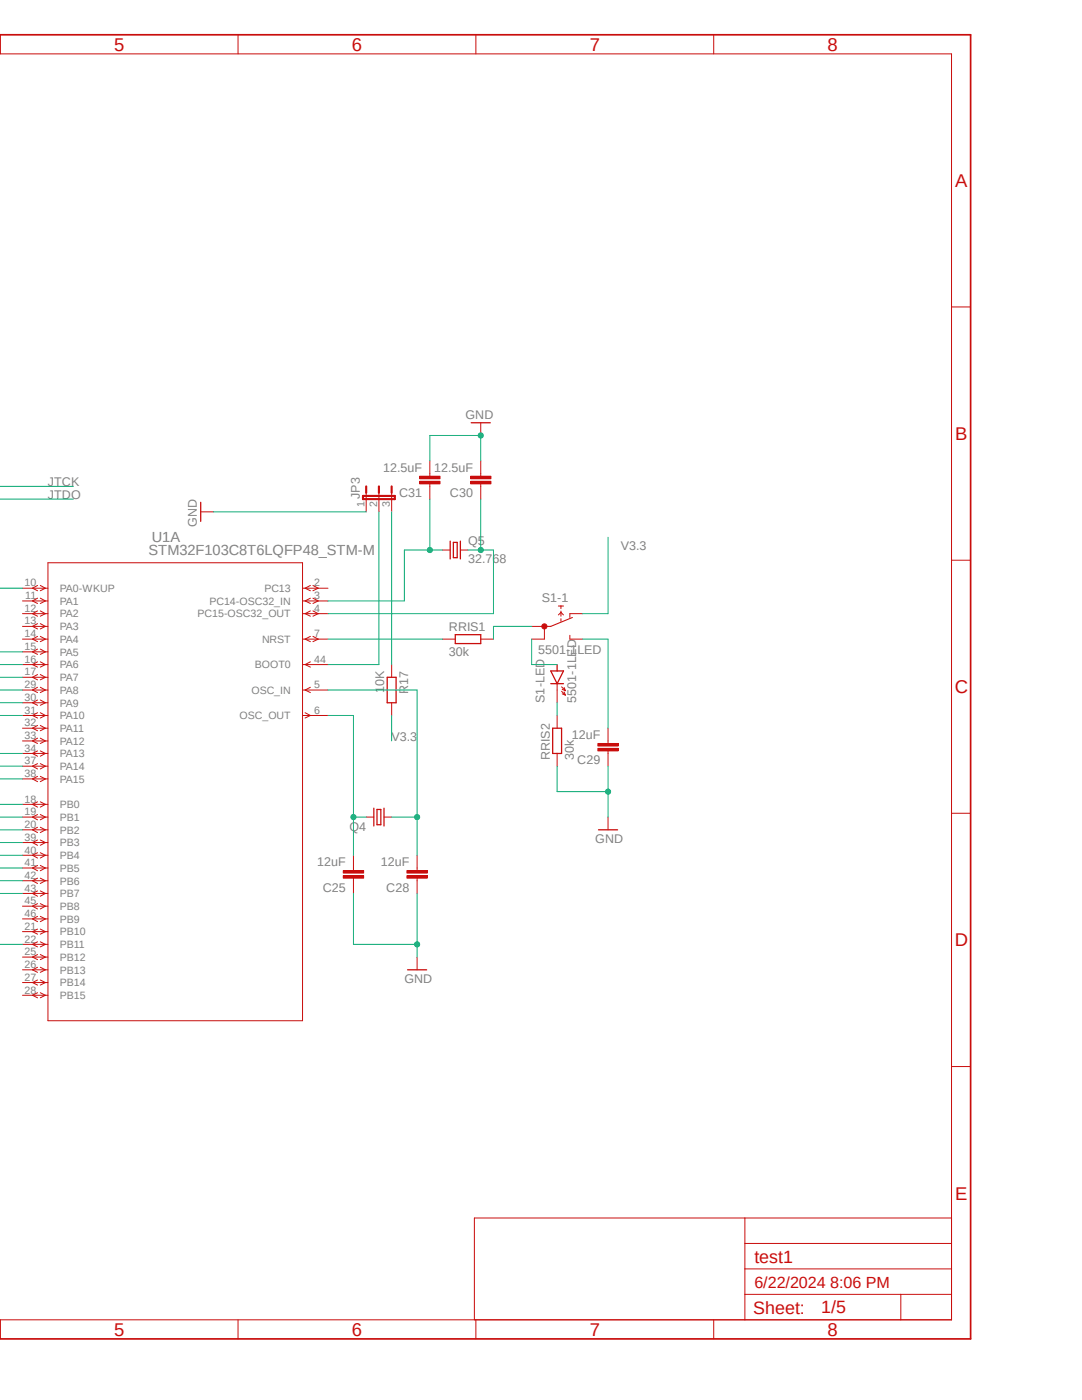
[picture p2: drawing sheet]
<svg xmlns="http://www.w3.org/2000/svg" width="216mm" height="279mm" viewBox="0 0 216 279" stroke-linecap="round" stroke-linejoin="round" font-family="sans-serif">
<path d="M194.1 6.6l-194.2 130.6 194.2 130.6" fill="none" stroke="#fff" stroke-width=".2"/>
<g fill="none" stroke="#c90d0c" stroke-width=".2">
<path d="M73.1 98.3v3.9M75.6 98.3v3.9M78.1 98.3v3.9M4.5 117.4h5.1M4.5 119.9h5.1M7.5 116.8l-1 .6 1 .5M7.5 119.4l-1 .5 1 .5M8 116.8l1.1 .6-1.1 .5M8 119.4l1.1 .5-1.1 .5M9.6 112.3h50.8v91.4h-50.8zM40 102.2h2.6M60.4 117.4h5"/>
<path d="M60.4 119.9h5M61.9 116.8l-1 .6 1 .5M61.9 119.4l-1 .5 1 .5M62.4 116.8l1.1 .6-1.1 .5M62.4 119.4l1.1 .5-1.1 .5M4.5 122.5h5.1M4.5 125h5.1M4.5 127.6h5.1M4.5 130.1h5.1M4.5 132.6h5.1M4.5 135.2h5.1M4.5 137.7h5.1"/>
<path d="M7.5 121.9l-1 .6 1 .5M7.5 124.5l-1 .5 1 .5M7.5 127l-1 .6 1 .5M7.5 129.5l-1 .6 1 .5M7.5 132.1l-1 .5 1 .5M7.5 134.6l-1 .6 1 .5M7.5 137.2l-1 .5 1 .5M7.5 139.7l-1 .6 1 .5M8 121.9l1.1 .6-1.1 .5M8 124.5l1.1 .5-1.1 .5M8 127l1.1 .6-1.1 .5M8 129.5l1.1 .6-1.1 .5"/>
<path d="M8 132.1l1.1 .5-1.1 .5M8 134.6l1.1 .6-1.1 .5M8 137.2l1.1 .5-1.1 .5M8 139.7l1.1 .6-1.1 .5M60.4 122.5h5M60.4 127.6h5M60.4 132.6h5M60.4 137.7h5M61.9 121.9l-1 .6 1 .5M61.9 127l-1 .6 1 .5M61.9 132.1l-1 .5 1 .5M61.9 137.2l-1 .5 1 .5"/>
<path d="M62.4 121.9l1.1 .6-1.1 .5M62.4 127l1.1 .6-1.1 .5M78.1 132.6v2.6M4.5 140.3h5.1M4.5 142.8h5.1M4.5 145.3h5.1M4.5 147.9h5.1M4.5 150.4h5.1M4.5 152.9h5.1M4.5 155.4h5.1M7.5 142.2l-1 .6 1 .5M7.5 144.8l-1 .5 1 .5"/>
<path d="M7.5 147.3l-1 .6 1 .5M7.5 149.9l-1 .5 1 .5M7.5 152.4l-1 .5 1 .6M7.5 154.9l-1 .5 1 .6M8 142.2l1.1 .6-1.1 .5M8 144.8l1.1 .5-1.1 .5M8 147.3l1.1 .6-1.1 .5M8 149.9l1.1 .5-1.1 .5M8 152.4l1.1 .5-1.1 .6M8 154.9l1.1 .5-1.1 .6M60.4 142.8h5M60.9 142.2l1 .6-1 .5"/>
<path d="M78.1 140.3v2.5M4.5 160.5h5.1M4.5 163.1h5.1M4.5 165.6h5.1M4.5 168.1h5.1M4.5 170.7h5.1M4.5 173.2h5.1M4.5 175.8h5.1M4.5 178.3h5.1M7.5 160l-1 .5 1 .6M7.5 162.6l-1 .5 1 .5M7.5 165.1l-1 .5 1 .6"/>
<path d="M7.5 167.6l-1 .5 1 .6M7.5 170.2l-1 .5 1 .5M7.5 172.7l-1 .5 1 .6M7.5 175.3l-1 .5 1 .5M7.5 177.8l-1 .5 1 .6M8 160l1.1 .5-1.1 .6M8 162.6l1.1 .5-1.1 .5M8 165.1l1.1 .5-1.1 .6M8 167.6l1.1 .5-1.1 .6M8 170.2l1.1 .5-1.1 .5M8 172.7l1.1 .5-1.1 .6M8 175.3l1.1 .5-1.1 .5"/>
<path d="M8 177.8l1.1 .5-1.1 .6M70.5 173.2v.5M70.5 175.3v.5M73.1 163.1h1.5M76.6 163.1h1.5M4.5 180.8h5.1M4.5 183.4h5.1M4.5 185.9h5.1M4.5 188.5h5.1M4.5 191h5.1M4.5 193.5h5.1M4.5 196.1h5.1"/>
<path d="M4.5 198.6h5.1M7.5 180.3l-1 .5 1 .6M7.5 182.9l-1 .5 1 .5M7.5 185.4l-1 .5 1 .5M7.5 188l-1 .5 1 .5M7.5 190.5l-1 .5 1 .5M7.5 193l-1 .5 1 .6M7.5 195.6l-1 .5 1 .5M7.5 198.1l-1 .5 1 .5M8 180.3l1.1 .5-1.1 .6M8 182.9l1.1 .5-1.1 .5M8 185.4l1.1 .5-1.1 .5"/>
<path d="M8 188l1.1 .5-1.1 .5M8 190.5l1.1 .5-1.1 .5M8 193l1.1 .5-1.1 .6M8 195.6l1.1 .5-1.1 .5M8 198.1l1.1 .5-1.1 .5"/>
</g>
<path d="M72.4 99h6.4v.6h-6.4zM73.1 97.1v1.2M75.6 97.1v1.2M78.1 97.1v1.2" fill="none" stroke="#c90d0c" stroke-width=".42"/>
<path d="M40 100.2v3.9M77.3 135.2h1.7v5.1h-1.7zM74.6 161.3v3.5M75.2 161.5h.8v3.1h-.8zM76.6 161.3v3.5" fill="none" stroke="#c90d0c" stroke-width=".25"/>
<path d="M68.5 174.8h4.1v.5h-4.1z" fill-rule="evenodd" fill="#c90d0c"/>
<path d="M68.5 174.8h4.1v.5h-4.1z" fill="none" stroke="#c90d0c" stroke-width=".2"/>
<path d="M68.5 173.7h4.1v.5h-4.1z" fill-rule="evenodd" fill="#c90d0c"/>
<path d="M68.5 173.7h4.1v.5h-4.1zM70.5 170.7v2.5M70.5 175.8v2.5M83.2 173.2v.5M83.2 175.3v.5" fill="none" stroke="#c90d0c" stroke-width=".2"/>
<path d="M81.2 174.8h4.1v.5h-4.1z" fill-rule="evenodd" fill="#c90d0c"/>
<path d="M81.2 174.8h4.1v.5h-4.1z" fill="none" stroke="#c90d0c" stroke-width=".2"/>
<path d="M81.2 173.7h4.1v.5h-4.1z" fill-rule="evenodd" fill="#c90d0c"/>
<path d="M108.6 125v2.6M111.4 122.7l.5-.5 .5 .5M113.7 122.5v.7M113.7 126.8v.8M81.2 173.7h4.1v.5h-4.1zM83.2 170.7v2.5M83.2 175.8v2.5M83.2 191v2.5" fill="none" stroke="#c90d0c" stroke-width=".2"/>
<path d="M81.3 193.5h3.8" fill="none" stroke="#c90d0c" stroke-width=".25"/>
<path d="M111.4 120.9h1M111.9 120.9v.6M111.9 122v1M111.9 123.5v.5M114.2 123.2l-4.3 1.8h-1.3" fill="none" stroke="#c90d0c" stroke-width=".21"/>
<circle cx="108.6" cy="125" r=".51" fill="#c90d0c"/>
<g fill="none" stroke="#c90d0c" stroke-width=".2">
<path d="M88.3 127.6h2.5M95.9 127.6h2.6M106.1 125h2.5M106.1 127.6h2.5M111.2 136.4v3.9M112.1 137.1l.7 .7M112.1 138l.7 .7M112.2 137.6l.6 .2M112.2 138.5l.6 .2M112.6 137.2l.2 .6M112.6 138.1l.2 .6M113.7 127.6h2.5"/>
<path d="M113.7 122.5h2.5M121.3 147.9v.5M121.3 149.9v.5"/>
<circle cx="108.6" cy="125" r=".51"/>
</g>
<path d="M90.8 126.7h5.1v1.7h-5.1zM109.9 133.9h2.5l-1.2 2.5zM109.9 136.4h2.5M111.2 132.6v1.3" fill="none" stroke="#c90d0c" stroke-width=".25"/>
<path d="M119.3 149.4h4.1v.5h-4.1z" fill-rule="evenodd" fill="#c90d0c"/>
<path d="M119.3 149.4h4.1v.5h-4.1z" fill="none" stroke="#c90d0c" stroke-width=".2"/>
<path d="M119.3 148.4h4.1v.5h-4.1z" fill-rule="evenodd" fill="#c90d0c"/>
<path d="M95.9 94.5v.5M95.9 96.6v.5M119.3 148.4h4.1v.5h-4.1zM121.3 145.3v2.6M121.3 150.4v2.5M121.3 163.1v2.5" fill="none" stroke="#c90d0c" stroke-width=".2"/>
<path d="M119.4 165.6h3.8" fill="none" stroke="#c90d0c" stroke-width=".25"/>
<path d="M93.9 96.1h4.1v.5h-4.1z" fill-rule="evenodd" fill="#c90d0c"/>
<path d="M93.9 96.1h4.1v.5h-4.1z" fill="none" stroke="#c90d0c" stroke-width=".2"/>
<path d="M93.9 95h4.1v.5h-4.1z" fill-rule="evenodd" fill="#c90d0c"/>
<path d="M85.8 94.5v.5M85.8 96.6v.5M93.9 95h4.1v.5h-4.1zM95.9 92v2.5M95.9 97.1v2.5" fill="none" stroke="#c90d0c" stroke-width=".2"/>
<path d="M83.7 96.1h4.1v.5h-4.1z" fill-rule="evenodd" fill="#c90d0c"/>
<path d="M83.7 96.1h4.1v.5h-4.1z" fill="none" stroke="#c90d0c" stroke-width=".2"/>
<path d="M83.7 95h4.1v.5h-4.1z" fill-rule="evenodd" fill="#c90d0c"/>
<g fill="none" stroke="#c90d0c" stroke-width=".2">
<path d="M-.1 10.8h190v252.6h-190M.1 6.9v3.9M47.5 6.9v3.9M95 6.9v3.9M142.4 6.9v3.9M189.9 61.3h3.8M83.7 95h4.1v.5h-4.1zM85.8 92v2.5M85.8 97.1v2.5M95.9 84.4v2.5M88.3 109.8h1.5M91.9 109.8h1.5"/>
<path d="M189.9 111.8h3.8M111.2 142.8v2.5M111.2 150.4v2.5M189.9 162.3h3.8M189.9 212.9h3.8M148.6 258.3h41.3M148.6 243.1v20.3M148.6 253.2h41.3M148.6 248.2h41.3M179.7 258.3v5.1M189.9 243.1h-95.2v20.3M.1 263.4v3.8"/>
<path d="M47.5 263.4v3.8M95 263.4v3.8M142.4 263.4v3.8"/>
</g>
<path d="M94 84.4h3.8M89.8 108v3.5M90.5 108.2h.7v3.1h-.7zM91.9 108v3.5M110.3 145.3h1.8v5.1h-1.8z" fill="none" stroke="#c90d0c" stroke-width=".25"/>
<path d="M-.1 6.9h193.8v260.3h-193.8" fill="none" stroke="#c90d0c" stroke-width=".34"/>
<path d="M42.6 102.2h30.5M-.1 175.8h4.6M70.5 178.3v10.2h12.7M83.2 178.3v12.7" fill="none" stroke="#0dab76" stroke-width=".2"/>
<circle cx="83.2" cy="188.5" r=".51" fill="#0dab76"/>
<g fill="none" stroke="#0dab76" stroke-width=".2">
<path d="M111.2 152.9v5.1h10.1M121.3 152.9v10.2"/>
<circle cx="83.2" cy="188.5" r=".51"/>
</g>
<circle cx="121.3" cy="158" r=".51" fill="#0dab76"/>
<g fill="none" stroke="#0dab76" stroke-width=".2">
<path d="M85.8 92v-5.1h10.1v5.1"/>
<circle cx="121.3" cy="158" r=".51"/>
</g>
<circle cx="95.9" cy="86.9" r=".51" fill="#0dab76"/>
<g fill="none" stroke="#0dab76" stroke-width=".2">
<path d="M75.6 102.2v30.4h-10.2M78.1 102.2v30.4M121.3 107.2v15.3h-5.1M0 132.6h4.5M0 135.2h4.5M0 130.1h4.5M65.4 142.8h5.1v27.9M78.1 142.8v5.1M0 178.3h4.5M0 173.2h4.5M0 170.7h4.5M70.5 163.1h2.6"/>
<circle cx="95.9" cy="86.9" r=".51"/>
</g>
<circle cx="70.5" cy="163.1" r=".51" fill="#0dab76"/>
<g fill="none" stroke="#0dab76" stroke-width=".2">
<path d="M65.4 137.7h17.8v33M78.1 163.1h5.1"/>
<circle cx="70.5" cy="163.1" r=".51"/>
</g>
<circle cx="83.2" cy="163.1" r=".51" fill="#0dab76"/>
<g fill="none" stroke="#0dab76" stroke-width=".2">
<path d="M85.8 99.6v10.2M88.3 109.8h-7.6v10.1h-15.3M65.4 127.6h22.9M116.2 127.6h5.1v17.7"/>
<circle cx="83.2" cy="163.1" r=".51"/>
</g>
<circle cx="85.8" cy="109.8" r=".51" fill="#0dab76"/>
<g fill="none" stroke="#0dab76" stroke-width=".2">
<path d="M95.9 99.6v10.2M93.4 109.8h5.1v12.7h-33.1"/>
<circle cx="85.8" cy="109.8" r=".51"/>
</g>
<circle cx="95.9" cy="109.8" r=".51" fill="#0dab76"/>
<g fill="none" stroke="#0dab76" stroke-width=".2">
<path d="M0 97.1h14.6M0 99.6h14.6M0 117.4h4.5M0 137.7h4.5M106.1 125h-7.6v2.6M106.1 127.6v5h5.1M0 152.9h4.5M0 150.4h4.5M0 155.4h4.5M0 140.3h4.5M0 142.8h4.5M111.2 140.3v2.5"/>
<path d="M0 168.1h4.5M0 165.6h4.5M0 163.1h4.5M0 160.5h4.5M0 188.5h4.5"/>
<circle cx="95.9" cy="109.8" r=".51"/>
</g>
<g font-size="3.7" fill="#c90d0c">
<text x="22.8" y="10.2">5</text>
<text x="70.2" y="10.2">6</text>
<text x="117.7" y="10.2">7</text>
<text x="165.1" y="10.2">8</text>
<text x="190.6" y="37.3">A</text>
<text x="190.6" y="87.8">B</text>
<text x="190.5" y="138.4">C</text>
<text x="190.5" y="188.9">D</text>
<text x="190.6" y="239.4">E</text>
<text x="22.8" y="266.6">5</text>
<text x="70.2" y="266.6">6</text>
<text x="117.7" y="266.6">7</text>
<text x="165.1" y="266.6">8</text>
</g>
<g font-size="3.6" fill="#c90d0c">
<text x="150.5" y="252">test1</text>
<text x="150.3" y="262.3">Sheet:</text>
<text x="163.9" y="262.1">1/5</text>
</g>
<text font-size="3.2" fill="#c90d0c" x="150.5" y="257">6/22/2024 8:06 PM</text>
<g font-size="2.9" fill="#808080">
<text x="29.6" y="110.8">STM32F103C8T6LQFP48_STM-M</text>
<text x="30.3" y="108.2">U1A</text>
</g>
<g font-size="2.5" fill="#808080">
<text x="92.9" y="83.6">GND</text>
<text x="76.5" y="94.2">12.5uF</text>
<text x="86.6" y="94.2">12.5uF</text>
<text x="9.6" y="97.1">JTCK</text>
<text x="9.6" y="99.6">JTDO</text>
<text x="71.8" y="99.6" transform="rotate(-90 71.8 99.6)">JP3</text>
<text x="79.6" y="99.2">C31</text>
<text x="89.8" y="99.2">C30</text>
<text x="39.3" y="105.2" transform="rotate(-90 39.3 105.2)">GND</text>
<text x="93.4" y="112.3">32.768</text>
<text x="93.4" y="108.8">Q5</text>
<text x="123.9" y="109.8">V3.3</text>
<text x="108.1" y="120.2">S1-1</text>
<text x="89.6" y="130.9">30k</text>
<text x="89.6" y="126">RRIS1</text>
<text x="107.4" y="130.6">5501-1LED</text>
<text x="76.6" y="138.3" transform="rotate(-90 76.6 138.3)">10K</text>
<text x="81.5" y="138.5" transform="rotate(-90 81.5 138.5)">R17</text>
<text x="108.6" y="140.3" transform="rotate(-90 108.6 140.3)">S1-LED</text>
<text x="115" y="140.3" transform="rotate(-90 115 140.3)">5501-1LED</text>
<text x="78.1" y="147.9">V3.3</text>
<text x="114.1" y="147.5">12uF</text>
<text x="109.7" y="151.7" transform="rotate(-90 109.7 151.7)">RRIS2</text>
<text x="114.5" y="151.7" transform="rotate(-90 114.5 151.7)">30k</text>
<text x="115.2" y="152.6">C29</text>
<text x="69.7" y="165.9">Q4</text>
<text x="63.3" y="172.8">12uF</text>
<text x="76" y="172.8">12uF</text>
<text x="118.8" y="168.2">GND</text>
<text x="64.4" y="177.9">C25</text>
<text x="77.1" y="177.9">C28</text>
<text x="80.7" y="196.1">GND</text>
</g>
<g font-size="2.1" fill="#808080">
<text x="72.7" y="101.1" transform="rotate(-90 72.7 101.1)">1</text>
<text x="75.3" y="101.1" transform="rotate(-90 75.3 101.1)">2</text>
<text x="77.8" y="101.1" transform="rotate(-90 77.8 101.1)">3</text>
<text x="4.9" y="117">10</text>
<text x="5" y="119.5">11</text>
<text x="11.9" y="118.2">PA0-WKUP</text>
<text x="52.7" y="118.2">PC13</text>
<text x="62.7" y="117">2</text>
<text x="62.7" y="119.5">3</text>
<text x="4.9" y="122.1">12</text>
<text x="4.9" y="124.6">13</text>
<text x="11.9" y="120.7">PA1</text>
<text x="11.9" y="123.2">PA2</text>
<text x="11.9" y="125.8">PA3</text>
<text x="39.4" y="123.2">PC15-OSC32_OUT</text>
<text x="41.8" y="120.7">PC14-OSC32_IN</text>
<text x="62.7" y="122.1">4</text>
<text x="4.9" y="127.2">14</text>
<text x="4.9" y="129.7">15</text>
<text x="11.9" y="128.3">PA4</text>
<text x="11.9" y="130.9">PA5</text>
<text x="52.3" y="128.3">NRST</text>
<text x="62.7" y="127.2">7</text>
<text x="4.9" y="132.2">16</text>
<text x="4.9" y="134.8">17</text>
<text x="4.9" y="137.3">29</text>
<text x="11.9" y="133.4">PA6</text>
<text x="11.9" y="135.9">PA7</text>
<text x="50.8" y="133.4">BOOT0</text>
<text x="62.7" y="132.2">44</text>
<text x="62.7" y="137.3">5</text>
<text x="4.9" y="139.9">30</text>
<text x="4.9" y="142.4">31</text>
<text x="11.9" y="138.5">PA8</text>
<text x="11.9" y="141">PA9</text>
<text x="11.9" y="143.6">PA10</text>
<text x="47.8" y="143.6">OSC_OUT</text>
<text x="50.2" y="138.5">OSC_IN</text>
<text x="62.7" y="142.4">6</text>
<text x="4.9" y="144.9">32</text>
<text x="4.9" y="147.5">33</text>
<text x="11.9" y="146.1">PA11</text>
<text x="11.9" y="148.6">PA12</text>
<text x="4.9" y="150">34</text>
<text x="4.9" y="152.6">37</text>
<text x="4.9" y="155.1">38</text>
<text x="11.9" y="151.2">PA13</text>
<text x="11.9" y="153.7">PA14</text>
<text x="4.9" y="160.2">18</text>
<text x="11.9" y="156.2">PA15</text>
<text x="11.9" y="161.3">PB0</text>
<text x="4.9" y="162.7">19</text>
<text x="4.9" y="165.3">20</text>
<text x="4.9" y="167.8">39</text>
<text x="11.9" y="163.8">PB1</text>
<text x="11.9" y="166.4">PB2</text>
<text x="4.9" y="170.3">40</text>
<text x="4.9" y="172.9">41</text>
<text x="11.9" y="168.9">PB3</text>
<text x="11.9" y="171.4">PB4</text>
<text x="11.9" y="174">PB5</text>
<text x="4.9" y="175.4">42</text>
<text x="4.9" y="178">43</text>
<text x="11.9" y="176.5">PB6</text>
<text x="11.9" y="179.1">PB7</text>
<text x="4.9" y="180.5">45</text>
<text x="4.9" y="183">46</text>
<text x="4.9" y="185.6">21</text>
<text x="11.9" y="181.6">PB8</text>
<text x="11.9" y="184.1">PB9</text>
<text x="4.9" y="188.1">22</text>
<text x="4.9" y="190.7">25</text>
<text x="11.9" y="186.7">PB10</text>
<text x="11.9" y="189.2">PB11</text>
<text x="11.9" y="191.8">PB12</text>
<text x="4.9" y="193.2">26</text>
<text x="4.9" y="195.7">27</text>
<text x="11.9" y="194.3">PB13</text>
<text x="11.9" y="196.8">PB14</text>
<text x="4.9" y="198.3">28</text>
<text x="11.9" y="199.4">PB15</text>
</g>
</svg>
